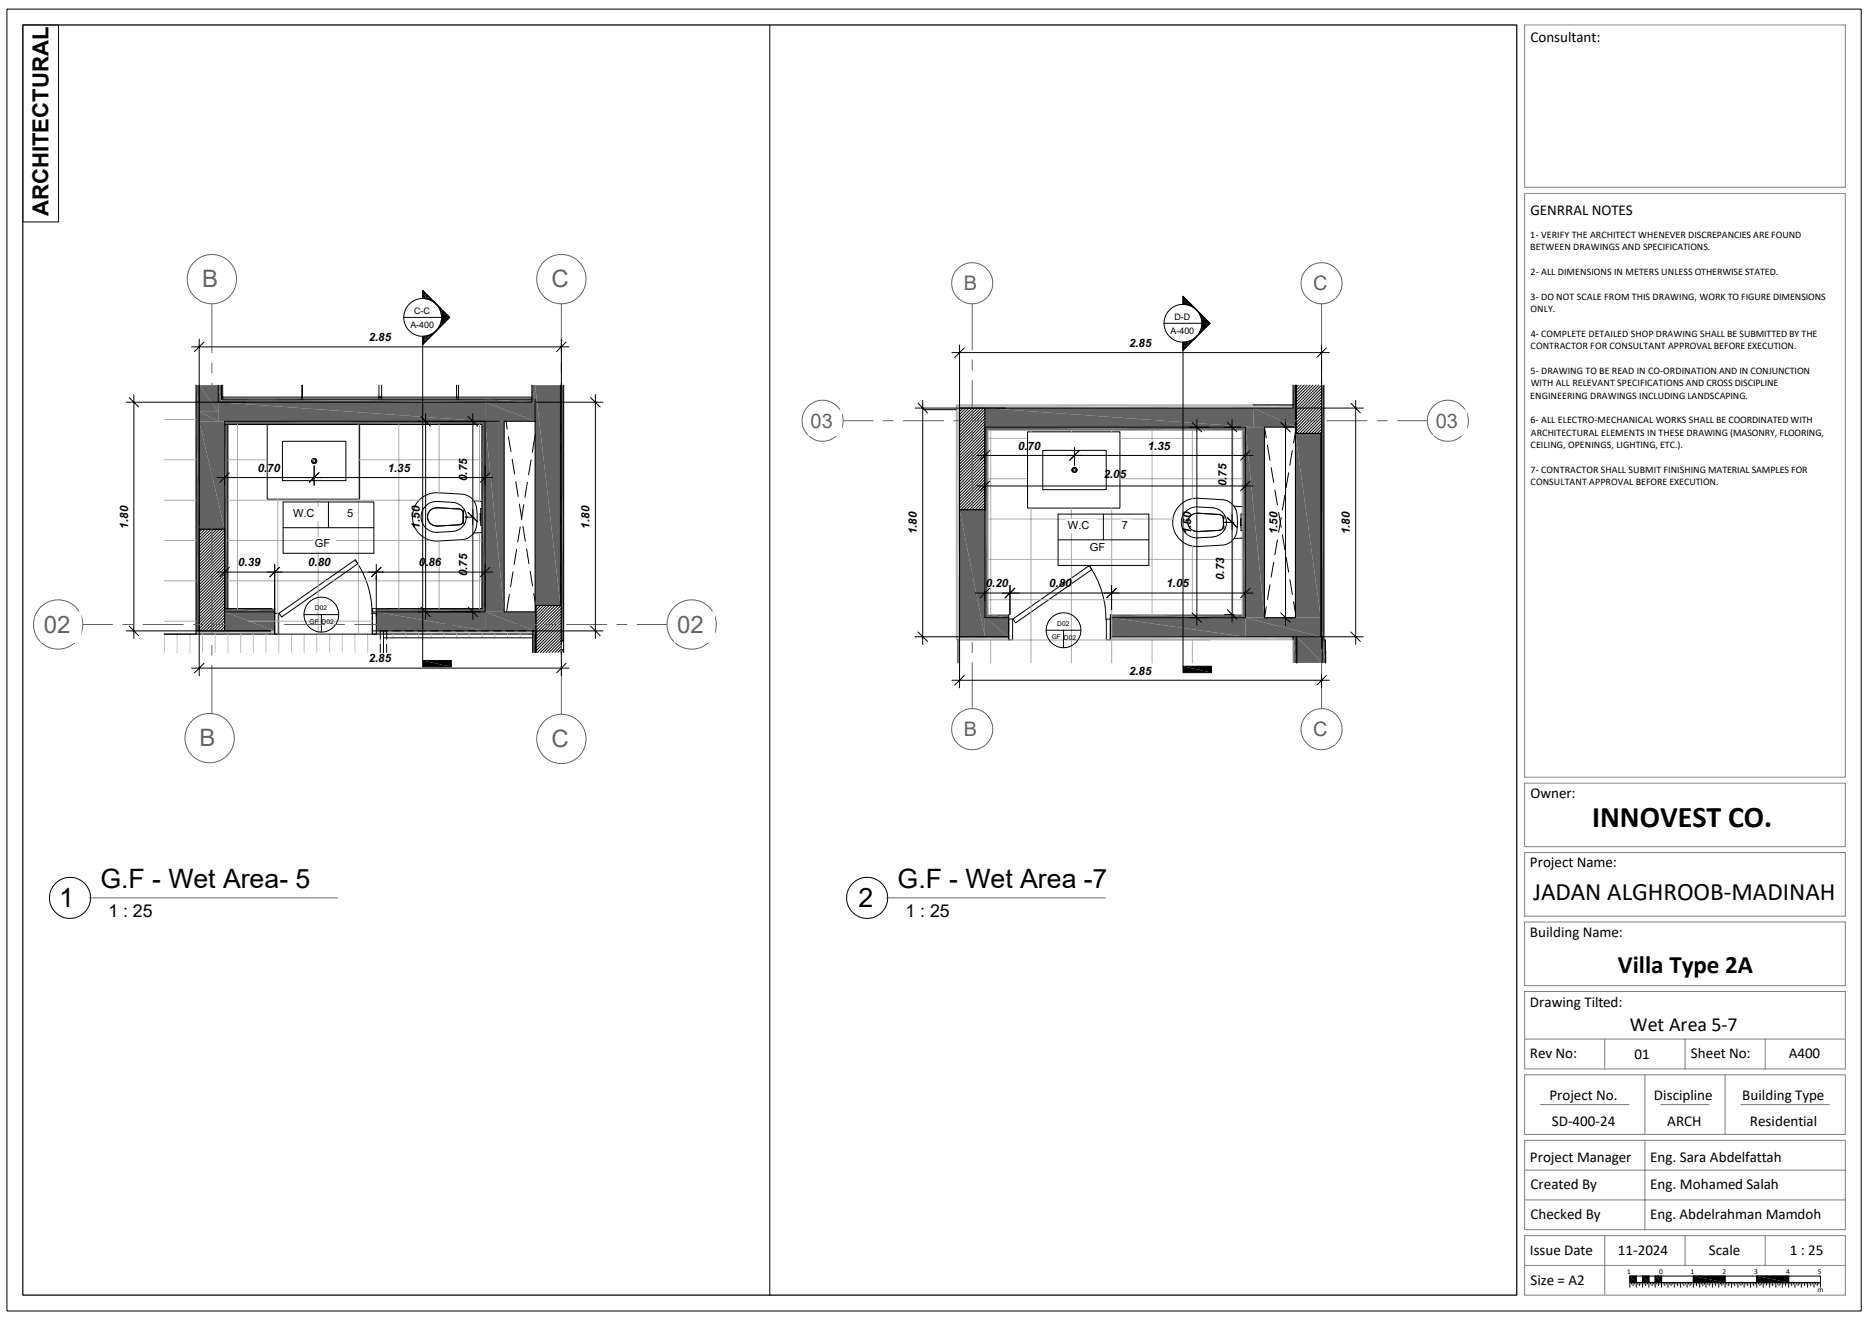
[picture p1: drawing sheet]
<svg xmlns="http://www.w3.org/2000/svg" width="594mm" height="420mm" viewBox="0 0 594 420" stroke-linecap="round" stroke-linejoin="round" font-family="sans-serif">
<g fill="#6c605a">
<path d="M153 133.7l1 60.5h-1z"/>
<path d="M153 133.7h1v60.5z"/>
<path d="M154 133.7l6.1 60.5h-6.1z"/>
<path d="M154 133.7h6.1v60.5z"/>
<path d="M70.3 126.7l82.7 1h-82.7z"/>
<path d="M70.3 126.7h82.7v1z"/>
<path d="M71.3 133.7l81.7 1.1h-81.7z"/>
<path d="M71.3 133.7h81.7v1.1z"/>
<path d="M69.3 127.7l84.7 6h-84.7z"/>
<path d="M69.3 127.7h84.7v6z"/>
<path d="M154 127.7l15.9 6h-15.9z"/>
<path d="M154 127.7h15.9v6z"/>
<path d="M153 126.7l15.9 1h-15.9z"/>
<path d="M153 126.7h15.9v1z"/>
<path d="M169.9 122.3l8 69.9h-8z"/>
<path d="M169.9 122.3h8v69.9z"/>
</g>
<path d="M170 192.2v14.9" fill="none" stroke="#6c605a" stroke-width=".32"/>
<g fill="#6c605a">
<path d="M177.9 122.3l1 69.9h-1z"/>
<path d="M177.9 122.3h1v69.9z"/>
<path d="M178.2 192.2l.7 11.3h-.7z"/>
<path d="M178.2 192.2h.7v11.3z"/>
<path d="M178.2 206.3l.7 .8h-.7z"/>
<path d="M178.2 206.3h.7v.8z"/>
<path d="M71.3 134.8l1 58.4h-1z"/>
<path d="M71.3 134.8h1v58.4z"/>
<path d="M62.2 130.7l1 34h-1z"/>
<path d="M62.2 130.7h1v34z"/>
<path d="M62.2 164.7l1 35.6h-1z"/>
<path d="M62.2 164.7h1v35.6z"/>
<path d="M63.2 130.7l6.1 3h-6.1z"/>
<path d="M63.2 130.7h6.1v3z"/>
<path d="M63.2 133.7l8.1 34.3h-8.1z"/>
<path d="M63.2 133.7h8.1v34.3z"/>
<path d="M119.4 193.2l33.6 1h-33.6z"/>
<path d="M119.4 193.2h33.6v1z"/>
<path d="M71.3 193.2l15.9 1h-15.9z"/>
<path d="M71.3 193.2h15.9v1z"/>
<path d="M119.5 194.2l34.5 6.1h-34.5z"/>
<path d="M119.5 194.2h34.5v6.1z"/>
<path d="M71.3 194.2l15.9 6.1h-15.9z"/>
<path d="M71.3 194.2h15.9v6.1z"/>
</g>
<g fill="#c0c0c0">
<path d="M119.5 200.3l33.5 1h-33.5z"/>
<path d="M119.5 200.3h33.5v1z"/>
<path d="M62.2 200.3l25 1h-25z"/>
<path d="M62.2 200.3h25v1z"/>
<path d="M153 200.3l16.1 1h-16.1z"/>
<path d="M153 200.3h16.1v1z"/>
</g>
<g fill="#6c605a">
<path d="M154 194.2l15.9 6.1h-15.9z"/>
<path d="M154 194.2h15.9v6.1z"/>
<path d="M62.2 122.3l1 8.4h-1z"/>
<path d="M62.2 122.3h1v8.4z"/>
<path d="M69.3 122.3l1 5.4h-1z"/>
<path d="M69.3 122.3h1v5.4z"/>
<path d="M63.2 122.3l6.1 8.4h-6.1z"/>
<path d="M63.2 122.3h6.1v8.4z"/>
<path d="M169.1 200.3l.8 1h-.8z"/>
<path d="M169.1 200.3h.8v1z"/>
<path d="M169.1 201.3l1 5.8h-1z"/>
<path d="M169.1 201.3h1v5.8z"/>
<path d="M168.9 122.3l1 5.4h-1z"/>
<path d="M168.9 122.3h1v5.4z"/>
</g>
<path d="M62.2 122.3v79h23.8M70.3 122.3v4.4h98.6v-4.4M169.9 126.7v67.5h-9.8v-60.5h9.8M178.9 122.3v81.2h-.7M86.4 193.2h-14.1v-58.4h80.7v58.4h-34.8v8.1h50.9v5.8M87.2 193.2v8.1M169.9 207.1v-5.8h.2v5.8M178.2 206.3h.7v.8" fill="none" stroke="#000" stroke-width=".34"/>
<g fill="none" stroke="#000" stroke-width=".32">
<path d="M63.2 122.3v78h-1M69.3 122.3v5.4h99.6v-1M70.7 126.1h98.2M70.7 122.3v4.4M71.3 134.8h1M84.8 134.8v23.7h29.4v-23.7M95.9 122.3v4.4M120.3 122.3v4.4M121.2 122.3v4.4M144.9 122.3v4.4M145.5 122.3v4.4M160.7 133.7l.3 2.6"/>
<path d="M161.4 138.7l.8 4.7M169.9 138.1l-.9 5.5M177.9 122.3v69.9M89.7 140.1h20.1v12.5h-20.1zM89.9 159.4h28.8v16.3M104.3 159.4v8.1M132.8 159.1a7.9 7.9 0 0 1 6.2-2.7l7.7 .5a5 5 0 0 1 4.6 4.7v5.3a5.1 5.1 0 0 1-4.7 4.4l-7.6 .5a7.7 7.7 0 0 1-7.3-4.3 7.7 7.7 0 0 1 1.1-8.4zM138.9 159.2l4.8 .3a4.6 4.6 0 0 1 4.3 4.6 4.6 4.6 0 0 1-4.3 4.6l-4.8 .3M138.9 159.2a4.9 4.9 0 0 0-5.2 4.9 4.9 4.9 0 0 0 5.2 4.9M150.4 159l2.6 .1M162.6 145.8l.8 4.7M163.7 152.9l.8 4.7"/>
<path d="M164.9 160l.8 4.7M167.4 153.1l-.7 4.7M168.6 146l-.8 4.7M63.2 168h8.1v32.3h-8.1zM63.2 168h8.1M64.2 168l-1 1M65.1 168l-1.9 1.9M66 168l-2.8 2.8M67 168l-3.8 3.7M67.9 168l-4.7 4.6M68.8 168l-5.6 5.6M69.7 168l-6.5 6.5"/>
<path d="M70.7 168l-7.5 7.4M71.3 168.3l-8.1 8.1M71.3 169.2l-8.1 8.1M71.3 170.1l-8.1 8.1M71.3 171.1l-8.1 8.1M71.3 172l-8.1 8.1M71.3 172.9l-8.1 8.1M71.3 173.9l-8.1 8M71.3 174.8l-8.1 8M71.3 175.7l-8.1 8.1M71.3 176.6l-8.1 8.1M71.3 177.6l-8.1 8"/>
<path d="M71.3 178.5l-8.1 8.1M71.3 179.4l-8.1 8.1M89.9 167.5h28.8M112.8 177.7a29.5 29.5 0 0 1 5.3 17.3M135.7 163.9v.4M135.8 164.6l.1 .4M135.9 163.2l-.1 .4M135.9 165.2l.4 .5M136.3 162.4l-.4 .6M136.3 165.9l.4 .4M136.7 161.9l-.4 .4M136.9 166.4l.3 .2"/>
<path d="M137.2 161.6l-.3 .2M137.5 166.7l.4 .2M137.9 161.3l-.4 .2M138.1 166.9l.7 .1M138.8 161.2l7.3 .4 .6 .4 .3 .9M138.8 161.2a2.88 2.88 0 0 0-3.1 2.9 2.88 2.88 0 0 0 3.1 2.9M138.8 161.2l-.7 .1M147 165.3l-.3 .9-.6 .3-7.3 .5M147.1 162.9v2.4M147.5 161.9l-.3 .2-.1 1.4 .1 2.5 .3 .3M152.4 163.1h.2M152.4 165.1h.2"/>
<path d="M152.5 163.2h.1M152.5 164.9h.1M152.6 163h-.2v2.2h.2M152.6 163.5v1.2M153 169l-2.6 .2M153 161.5h-.4v5.2h.4M164 174.4l-.8 4.8M165.1 167.3l-.7 4.8M166 167.1l.8 4.7M166.3 160.2l-.8 4.7M167.2 174.2l.7 4.8M71.3 180.4l-8.1 8"/>
<path d="M71.3 181.3l-8.1 8M71.3 182.2l-8.1 8.1M71.3 183.1l-8.1 8.1M71.3 184.1l-8.1 8M71.3 185l-8.1 8.1M71.3 185.9l-8.1 8.1M71.3 186.8l-8.1 8.1M71.3 187.8l-8.1 8M71.3 188.7l-8.1 8.1M71.3 189.6l-8.1 8.1M71.3 190.6l-8.1 8M71.3 191.5l-8.1 8"/>
<path d="M71.3 192.4l-7.9 7.9M71.3 193.3l-7 7M71.3 195.2l-5.1 5.1M71.3 196.1l-4.2 4.2M71.3 197l-3.2 3.3M71.3 198l-2.3 2.3M71.3 198.9l-1.4 1.4M71.3 199.8l-.4 .5M72.3 193.2h-1v-59.5h82.7v60.5h-35.8M87.2 194.7h1.3v6.6h-1.3zM87.2 194.2h-15.9l-6 6.1M88.6 194.7l24.2-17 .8 1.3-24.2 16.9z"/>
<path d="M118.2 194.7h1.3v6.6h-1.3zM161.7 188.6l-.9 5.6M162.9 181.5l-.8 4.8M168.3 181.3l.8 4.8M169.5 188.4l.4 2.5M170.7 192.2l-.6 .6M171.6 192.2l-1.5 1.5M172.6 192.2l-2.5 2.4M173.5 192.2l-3.4 3.3M174.4 192.2l-4.3 4.3M175.3 192.2l-5.2 5.2M176.2 192.2l-6.1 6.1"/>
<path d="M177.2 192.2l-7.1 7M178.1 192.2l-8 8M178.2 192.2h-8.1v9.1M178.2 192.2h-8.1v14.9v-2.6M178.2 192.2v14.9v-.8M178.2 192.2v11.3M178.2 194.9l-8.1 8v-2.6h-51.9M178.2 193.1l-8.1 8M178.2 194l-8.1 8M178.2 195.8l-8.1 8.1M178.2 196.7l-8.1 8.1M178.2 197.7l-8.1 8.1"/>
<path d="M178.2 198.6l-8.1 8M178.2 199.5l-7.6 7.6M52.2 201.3h10M71.3 200.3h14.7M86 201.3h32.2M120.7 200.3v2.6M120.7 204.5v2.6M121.8 200.3v2.6M122.8 200.3v2.6M122.8 204.5v2.6M169.1 202.5h-47.3v4.6v-2.6M169.1 200.3v1"/>
<path d="M178.2 200.5l-6.7 6.6M178.2 201.4l-5.8 5.7M178.2 202.3l-4.8 4.8M178.2 203.2l-3.9 3.9M178.2 204.1l-3 3M178.2 205.1l-2.1 2M178.2 206l-1.1 1.1M178.2 206.9l-.2 .2M178.9 203.5v2.8"/>
<circle cx="99.7" cy="146.4" r=".8"/>
<circle cx="99.7" cy="146.4" r=".47"/>
</g>
<g fill="none" stroke="#c0c0c0" stroke-width=".32">
<path d="M52.2 201.3v5.8M56.2 201.3v5.8M60.3 201.3v5.8M64.3 201.3v5.8M68.3 201.3v5.8M72.3 201.3v5.8M76.4 201.3v5.8M80.4 201.3v5.8M84.5 201.3v5.8M88.5 201.3v5.8M92.5 201.3v5.8M96.6 201.3v5.8"/>
<path d="M100.6 201.3v5.8M104.6 201.3v5.8M108.7 201.3v5.8M112.7 201.3v5.8M116.7 201.3v5.8M120.8 201.3v5.8M124.8 201.3v1.2M128.8 201.3v1.2M132.9 201.3v1.2M136.9 201.3v1.2M140.9 201.3v1.2M144.9 201.3v1.2"/>
<path d="M149 201.3v1.2M153 201.3v1.2M157.1 201.3v1.2M161.1 201.3v1.2M165.1 201.3v1.2"/>
</g>
<g fill="none" stroke="#ababab" stroke-width=".32">
<path d="M52.2 133.2h10M75.4 134.8v58.4M113.8 134.8v66.5M126.6 134.8v58.4M139.4 134.8v22.1M152.2 134.8v24.7M52.2 146h10M52.2 158.8h10M72.3 146h12.1M72.3 158.8h61.2M88.2 158.5v42.8M99 146h.7"/>
<path d="M101 158.5v42.8M113.8 146h39.2M149.9 158.8h3.1M52.2 171.6h10M72.3 171.6h63.5M139.4 172.1v21.1M147.3 171.6h5.7M152.2 169.5v23.7M52.2 184.4h10M52.2 197.2h10M72.3 184.4h80.7M78.9 197.2h39.3"/>
</g>
<circle cx="66.5" cy="234.3" r="7.8" fill="none" stroke="#636363" stroke-width=".32"/>
<g fill="#fff">
<path d="M62.6 230.2h8.9l-8.9 9.9z"/>
<path d="M71.5 230.2v9.9h-8.9z"/>
</g>
<circle cx="67.3" cy="88.6" r="7.8" fill="none" stroke="#636363" stroke-width=".32"/>
<g fill="#fff">
<path d="M63.3 84.5h9l-9 9.9z"/>
<path d="M72.3 84.5v9.9h-9z"/>
</g>
<path d="M67.3 96.5v15.5M67.3 115.2v3.2M67.3 121.6v12.8M67.3 137.6v3.2M67.3 144v12.8M67.3 160v3.2M67.3 166.4v12.8M67.3 182.4v3.2M67.3 188.8v12.8M67.3 204.8v3.2M67.3 211.2v15.5" fill="none" stroke="#636363" stroke-width=".32"/>
<g fill="none" stroke="#000" stroke-width=".32">
<path d="M68.9 151.6h33.3M71.3 151v3M72.8 150.1l-3 3M99.7 147.9v6.1M101.3 150.1l-3.1 3M71.3 179.2v13.5M87.2 179.2v15.3M119.5 179.2v16.6M147.7 164.2h2.8M148.6 162.7l3 3M150.1 161.7v34.9M68.9 181.6h53"/>
<path d="M72.8 180.1l-3 3M88.7 180.1l-3 3M121 180.1l-3 3M147.7 194.2h3M148.6 192.7l3 3.1"/>
</g>
<g fill="#fff">
<path d="M92.5 160.8h9.7l-9.7 4.7z"/>
<path d="M92.5 165.5l9.7-4.7v4.7z"/>
<path d="M109.7 161h3.6l-3.6 4.6z"/>
<path d="M113.3 161v4.6h-3.6z"/>
<path d="M99.5 170.5h7.2l-7.2 4.6z"/>
<path d="M99.5 175.1l7.2-4.6v4.6z"/>
</g>
<g fill="none" stroke="#000" stroke-width=".32">
<path d="M132.7 133.7h25.8M133.6 132.2l3 3.1M135.1 131.3v65.3M96.5 195.1h11.1M102 195.1v5.6M132.7 194.2h19.8M133.6 192.7l3 3.1"/>
<circle cx="102" cy="195.1" r="5.5"/>
</g>
<circle cx="178.2" cy="234.6" r="7.8" fill="none" stroke="#636363" stroke-width=".32"/>
<g fill="#fff">
<path d="M174 230.4h9.5l-9.5 10z"/>
<path d="M183.5 230.4v10h-9.5z"/>
</g>
<circle cx="178.2" cy="88.6" r="7.8" fill="none" stroke="#636363" stroke-width=".32"/>
<g fill="#fff">
<path d="M174 84.5h9.5l-9.5 9.9z"/>
<path d="M183.5 84.5v9.9h-9.5z"/>
</g>
<g fill="none" stroke="#636363" stroke-width=".32">
<path d="M178.2 96.5v15.5M178.2 115.2v3.2M178.2 121.6v12.8M178.2 137.6v3.2M178.2 144v12.8M178.2 160v3.2M178.2 166.4v12.8M178.2 182.4v3.2M178.2 188.8v12.8M178.2 204.8v3.2M178.2 211.2v15.5"/>
<circle cx="219.6" cy="198.3" r="7.8"/>
</g>
<g fill="#fff">
<path d="M214 194.1h13l-13 10z"/>
<path d="M214 204.1l13-10v10z"/>
</g>
<circle cx="18.5" cy="198.3" r="7.8" fill="none" stroke="#636363" stroke-width=".32"/>
<g fill="#fff">
<path d="M12.9 194.1h13l-13 10z"/>
<path d="M12.9 204.1l13-10v10z"/>
</g>
<g fill="none" stroke="#636363" stroke-width=".32">
<path d="M26.3 198.3h9.5M39 198.3h3.2M45.4 198.3h12.8M61.4 198.3h3.2M67.8 198.3h12.8M83.8 198.3h3.2M90.2 198.3h12.8M106.2 198.3h3.2M112.6 198.3h12.8M128.7 198.3h3.1M135 198.3h12.8M151 198.3h3.3"/>
<path d="M157.4 198.3h12.9M173.4 198.3h3.3M179.9 198.3h12.8M195.9 198.3h3.2M202.3 198.3h9.4"/>
</g>
<g fill="none" stroke="#000" stroke-width=".32">
<path d="M134.2 92.2l8.5 8.6-8.5 8.6v-2.6v102.9M134.2 94.8a6 6 0 0 0-6 6 6 6 0 0 0 6 6M134.2 94.8a6 6 0 0 1 6 6 6 6 0 0 1-6 6M134.2 92.2v2.6M134.2 92.2l8.5 8.6M140.2 98.3v5M60.8 110.1h119.8M63.2 107.7v58.8M64.8 108.6l-3.1 3M128.1 100.8h14.6M142.7 100.8l-8.5 8.6M178.2 107.7v96.3"/>
<path d="M179.7 108.6l-3 3M40.1 127.7h37.8M41 126.2l3 3M42.5 125.3v77.4M148.6 132.2l3 3.1M149.7 133.7h2.8M150.1 131.3v35.3M170.4 127.7h21M187.5 126.2l3 3M189 125.3v77.4M89.9 159.4v16.3h28.8M97.3 151.6h59.1"/>
<path d="M99.7 147.9v6.1M101.3 150.1l-3.1 3M154 147.9v6.1M155.5 150.1l-3 3M147.7 164.2h.9M148.6 162.7l3 3M154 179.2v13.5M41 198.8l3 3M63.2 199.8v14.7M117 181.6h39.4M119.4 182.8v1.2M120.9 180.1l-3 3"/>
<path d="M155.5 180.1l-3 3M187.5 198.8l3 3M40.1 200.3h45.7M60.8 212.1h119.8M64.8 210.6l-3.1 3M134.2 209.7h9.1v2h-9.1zM169 200.3h22.4M178.2 207v7.5M179.7 210.6l-3 3"/>
</g>
<g fill="#000">
<path d="M134.2 92.2l.9 1-.9 1.6zM135.1 93.2v1.6h-.9zM135.1 93.2l1 .9-1 .7zM135.1 94.8l1-.7v.9zM136.1 94.1l.8 .9h-.8zM136.1 95h.8v.4zM136.9 95l.9 .8-.9-.4zM136.9 95.4l.9 .5zM137.8 95.8l.7 .7zM138.5 96.5l.6 .7zM139.1 97.1l.5 .5zM139.1 97.2l.5 .4v.5z"/>
<path d="M139.6 97.6l.4 .4-.4 .1zM139.6 98.1l.4-.1v.9zM140 98l.2 .2-.2 .7zM140.2 98.2v1.6l-.2-.9zM140.2 98.2v1.6zM134.2 106.8h.9l-.9 2.6zM135.1 106.8v1.6l-.9 1zM135.1 106.8l1-.3-1 1.9zM136.1 106.5v1l-1 .9zM136.1 106.5l.8-.3-.8 1.3zM136.9 106.2v.4l-.8 .9zM136.9 106.2l.9-.5-.9 .9z"/>
<path d="M137.8 105.7l-.9 .9zM137.8 105.7l.7-.6zM139.1 104.3l-.6 .8zM139.6 103.5l-.5 .9zM139.6 103.5v.4l-.5 .5zM140 102.7l-.4 1.2zM140 102.7v.9l-.4 .3zM140.2 101.7l-.2 1.9zM140.2 101.7v1.6l-.2 .3zM140.3 98.3l2.4 2.5h-2.4zM140.3 100.8h2.4l-2.4 2.5zM134.2 209.7l9.1 2h-9.1z"/>
<path d="M134.2 209.7h9.1v2z"/>
</g>
<path d="M411.4 122.3v15.3" fill="none" stroke="#6c605a" stroke-width=".32"/>
<g fill="#6c605a">
<path d="M411.3 137.6l8 58.5h-8z"/>
<path d="M411.3 137.6h8v58.5z"/>
<path d="M419.6 122.3l.7 15.3h-.7z"/>
<path d="M419.6 122.3h.7v15.3z"/>
<path d="M419.3 137.6l1 61.8h-1z"/>
<path d="M419.3 137.6h1v61.8z"/>
<path d="M419.3 199.4l1 2.8h-1z"/>
<path d="M419.3 199.4h1v2.8z"/>
<path d="M394.4 136.6l1 59.5h-1z"/>
<path d="M394.4 136.6h1v59.5z"/>
<path d="M395.4 135.6l6 60.5h-6z"/>
<path d="M395.4 135.6h6v60.5z"/>
</g>
<g fill="#c0c0c0">
<path d="M303.6 128.5l1 74.6h-1z"/>
<path d="M303.6 128.5h1v74.6z"/>
</g>
<g fill="#6c605a">
<path d="M312.7 135.6l1 60.5h-1z"/>
<path d="M312.7 135.6h1v60.5z"/>
<path d="M304.6 161.8l8.1 40.4h-8.1z"/>
<path d="M304.6 161.8h8.1v40.4z"/>
<path d="M411.7 202.2l8.1 8.2h-8.1z"/>
<path d="M411.7 202.2h8.1v8.2z"/>
<path d="M419.8 202.2l.5 .9h-.5z"/>
<path d="M419.8 202.2h.5v.9z"/>
<path d="M419.8 203.1l1 7.3h-1z"/>
<path d="M419.8 203.1h1v7.3z"/>
<path d="M313.7 135.6l81.7 1h-81.7z"/>
<path d="M313.7 135.6h81.7v1z"/>
</g>
<g fill="#c0c0c0">
<path d="M304.6 128.5l93.3 1.1h-93.3z"/>
<path d="M304.6 128.5h93.3v1.1z"/>
</g>
<g fill="#6c605a">
<path d="M312.7 129.6l85.2 6h-85.2z"/>
<path d="M312.7 129.6h85.2v6z"/>
<path d="M352.5 195.1l41.9 1h-41.9z"/>
<path d="M352.5 195.1h41.9v1z"/>
<path d="M313.7 195.1l6.6 1h-6.6z"/>
<path d="M313.7 195.1h6.6v1z"/>
<path d="M352.5 196.1l42.9 6.1h-42.9z"/>
<path d="M352.5 196.1h42.9v6.1z"/>
<path d="M312.7 196.1l7.6 6.1h-7.6z"/>
<path d="M312.7 196.1h7.6v6.1z"/>
</g>
<g fill="#c0c0c0">
<path d="M352.5 202.2l41.9 .9h-41.9z"/>
<path d="M352.5 202.2h41.9v.9z"/>
<path d="M304.6 202.2l15.7 .9h-15.7z"/>
<path d="M304.6 202.2h15.7v.9z"/>
<path d="M411.5 202.2l.2 .9h-.2z"/>
<path d="M411.5 202.2h.2v.9z"/>
<path d="M394.4 202.2l16.1 .9h-16.1z"/>
<path d="M394.4 202.2h16.1v.9z"/>
</g>
<g fill="#6c605a">
<path d="M395.4 196.1l23.9 6.1h-23.9z"/>
<path d="M395.4 196.1h23.9v6.1z"/>
<path d="M397.9 129.6l13.6 6h-13.6z"/>
<path d="M397.9 129.6h13.6v6z"/>
</g>
<g fill="#c0c0c0">
<path d="M397.9 128.5l12.6 1.1h-12.6z"/>
<path d="M397.9 128.5h12.6v1.1z"/>
</g>
<g fill="#6c605a">
<path d="M410.5 122.3l1 7.3h-1z"/>
<path d="M410.5 122.3h1v7.3z"/>
<path d="M410.5 202.2l1 8.2h-1z"/>
<path d="M410.5 202.2h1v8.2z"/>
</g>
<path d="M410.5 122.3v6.2h-12.6M411.3 122.3v73.8h-9.9v-60.5h10.1v-13.3M420.3 122.3v80.8h.5v7.3M320.3 195.1v8M352.5 195.1v8M411.5 210.4v-7.3h.2v7.3M420.9 206.7v3.7z" fill="none" stroke="#000" stroke-width=".34"/>
<g fill="none" stroke="#000" stroke-width=".32">
<path d="M293.5 130.1h10.1M304.6 129.6h8.1v32.2h-8.1zM304.6 129.6v72.6h15.7M304.8 129.6l-.2 .1M305.7 129.6l-1.1 1.1M306.7 129.6l-2.1 2M307.6 129.6l-3 2.9M308.5 129.6l-3.9 3.8M309.5 129.6l-4.9 4.8M310.4 129.6l-5.8 5.7M311.3 129.6l-6.7 6.6M312.3 129.6l-7.7 7.6"/>
<path d="M312.7 130l-8.1 8.1M312.7 130.9l-8.1 8.1M312.7 131.9l-8.1 8M312.7 132.8l-8.1 8.1M312.7 133.7l-8.1 8.1M312.7 134.6l-8.1 8.1M312.7 135.6l-8.1 8M312.7 136.5l-8.1 8.1M312.7 137.4l-8.1 8.1M312.7 138.4l-8.1 8M312.7 139.3l-8.1 8M326.2 137.1h29.4v24.2h-29.4z"/>
<path d="M401.4 135.6l.6 3.4M410.5 128.5v1.1h-97.8M411.3 137.2l-.6 3.4M411.5 122.3v15.3h8.1v-15.3M412.2 122.3l-.7 .6M413.1 122.3l-1.6 1.6M414.1 122.3l-2.6 2.5M415 122.3l-3.5 3.4M415.9 122.3l-4.4 4.4M416.9 122.3l-5.4 5.3M417.8 122.3l-6.3 6.2M418.7 122.3l-7.2 7.2"/>
<path d="M419.3 137.6v64.6h.5v8.2M419.6 122.3v15.3h-8.1v-2M419.6 122.3l-8.1 8.1M419.6 123.2l-8.1 8.1M419.6 124.2l-8.1 8M419.6 125.1l-8.1 8M419.6 126l-8.1 8.1M419.6 126.9l-8.1 8.1M419.6 127.9l-8.1 8M419.6 128.8l-8.1 8.1M419.6 129.7l-7.9 7.9M419.6 130.7l-7 6.9"/>
<path d="M419.6 131.6l-6 6M419.6 132.5l-5.1 5.1M419.6 133.4l-4.2 4.2M419.6 134.4l-3.3 3.2M419.6 135.3l-2.3 2.3M419.6 136.2l-1.4 1.4M419.6 137.1l-.5 .5M312.7 140.2l-8.1 8.1M312.7 141.1l-8.1 8.1M312.7 142.1l-8.1 8M312.7 143l-8.1 8.1M312.7 143.9l-8.1 8.1"/>
<path d="M312.7 144.8l-8.1 8.1M312.7 145.8l-8.1 8M312.7 146.7l-8.1 8.1M312.7 147.6l-8.1 8.1M312.7 148.6l-8.1 8M312.7 149.5l-8.1 8M312.7 150.4l-8.1 8.1M312.7 151.4l-8.1 8M312.7 152.2l-8.1 8.1M312.7 153.2l-8.1 8.1M312.7 154.1l-7.7 7.7M312.7 155l-6.8 6.8"/>
<path d="M312.7 156l-5.9 5.8M312.7 156.9l-4.9 4.9M312.7 157.8l-4 4M312.7 158.8l-3.1 3M312.7 159.7l-2.1 2.1M331 143h20.2v12.5h-20.2zM402.4 141.4l.8 4.7M403.6 148.4l.8 4.8M404.7 155.5l.9 4.8M407.9 157.2l-.8 4.7M409.1 150.1l-.8 4.7M410.3 143l-.8 4.7"/>
<path d="M304.6 161.8h8.1M312.7 160.6l-1.2 1.2M312.7 161.5l-.3 .3M345.8 179.5a29.5 29.5 0 0 1 5.3 17.3M374.4 160.6a7.7 7.7 0 0 1 6-2.4l7.5 .4a5.1 5.1 0 0 1 4.8 4.7l.2 1.8a8.5 8.5 0 0 1-1.1 5.8 5.1 5.1 0 0 1-3.9 2.2l-7.5 .4a7.7 7.7 0 0 1-7.4-4.4 7.7 7.7 0 0 1 1.4-8.5zM377.1 165.6v.4M377.1 166.3l.2 .5M377.3 164.9l-.2 .5M377.3 166.9l.4 .6M377.7 164.2l-.4 .5M377.7 167.6l.4 .4M378.1 163.7l-.4 .4"/>
<path d="M378.2 168.1l.4 .3M378.6 163.3l-.4 .2M378.8 168.5l.5 .1M379.3 163l-.5 .2M379.5 168.7h.7M380.2 162.9l7.3 .5 .5 .4 .4 .8M380.2 163a2.88 2.88 0 0 0-3.1 2.8 2.88 2.88 0 0 0 3.1 2.9M380.2 163h-.7M385 161.2a4.6 4.6 0 0 1 4.4 4.6 4.6 4.6 0 0 1-4.4 4.6M385.1 161.2l-4.9-.3a4.9 4.9 0 0 0-5.2 4.9 4.9 4.9 0 0 0 5.2 4.9l4.9-.2M388.4 167.1l-.4 .8-.5 .4-7.3 .5M388.4 164.6v2.5"/>
<path d="M388.9 163.6l-.3 .2-.1 1.4 .1 2.1a.44 .44 0 0 0-.1 .4 .44 .44 0 0 0 .4 .3M391.8 160.7l2.6 .2M393.8 164.8h.2M393.8 166.8h.2M393.9 165h.1M393.9 166.7h.1M394 165.3v1.1M394 165.3h.1M394 166.4h.1M394 164.8h-.2v2.1h.2M394.4 170.8l-2.6 .2M394.4 163.2h-.4v5.3h.4"/>
<path d="M404.4 178.5l-.8 4.7M405.6 171.4l-.9 4.7M405.9 162.7l.8 4.7M406.7 164.3l-.8 4.7M407.1 169.8l.8 4.7M408.3 176.9l.8 4.7M320.3 196.5h1.2v6.6h-1.2zM320.3 196.1h-7.6v-60.5h82.7v60.5h-42.9M321.6 196.5l24.2-17 .9 1.3-24.3 16.9zM351.2 196.5h1.3v6.6h-1.3zM402 192.7l-.6 3.4M403.2 185.6l-.8 4.7"/>
<path d="M409.5 184l.8 4.7M410.7 191.1l.6 3.3M304.1 203.1v7.3M304.6 203.1v7.3M352.5 202.2h58v.9M411.5 203.1v-.9h.2v.9"/>
<circle cx="341.1" cy="149.2" r=".8"/>
<circle cx="341.1" cy="149.2" r=".47"/>
</g>
<g fill="none" stroke="#ababab" stroke-width=".32">
<path d="M313.7 139.2h12.1M314.5 136.6v58.5M327.3 136.6v.5M340.1 136.6v.5M352.9 136.6v.5M355.2 139.2h39.2M365.8 136.6v58.5M378.5 136.6v21.7M391.4 136.6v23.7M397.9 128.5h-94.3v74.6h16.7M313.7 152h12.1M355.2 152h39.2"/>
<path d="M313.7 164.8h58.7M313.7 177.6h80.7M327.3 161.3v49.1M340.1 161.3v49.1M352.9 161.3v49.1M378.5 168.3v.1M378.5 173.4v21.7M391.4 171.4v23.7M313.7 190.4h80.7M320.3 195.1h-6.6v-58.5h80.7v58.5h-41.9M304.6 203.2h79.6M314.5 203.1v7.3"/>
<path d="M352.5 203.1h58v7.3M365.8 203.1v7.3M378.5 203.1v7.3M411.5 203.2h.2"/>
</g>
<circle cx="308.7" cy="231.5" r="6.5" fill="none" stroke="#636363" stroke-width=".32"/>
<g fill="#fff">
<path d="M305.4 228h7.4l-7.4 8.3z"/>
<path d="M312.8 228v8.3h-7.4z"/>
</g>
<circle cx="308.7" cy="89.9" r="6.5" fill="none" stroke="#636363" stroke-width=".32"/>
<g fill="#fff">
<path d="M305.4 86.5h7.4l-7.4 8.3z"/>
<path d="M312.8 86.5v8.3h-7.4z"/>
</g>
<g fill="none" stroke="#636363" stroke-width=".32">
<path d="M308.7 96.5v14.6M308.7 114.3v3.2M308.7 120.7v12.8M308.7 136.7v3.2M308.7 143.1v12.8M308.7 159.1v3.2M308.7 165.5v12.8M308.7 181.5v3.2M308.7 187.9v12.8M308.7 203.9v3.2M308.7 210.3v14.6"/>
<circle cx="419.6" cy="231.5" r="6.5"/>
</g>
<g fill="#000">
<path d="M375.6 94.1l.9 .9-.9 1.6zM376.5 95v1.7l-.9-.1zM376.5 95l.9 .9-.9 .8zM376.5 96.7l.9-.8v1zM377.4 95.9l.9 .9-.9 .1zM377.4 96.9l.9-.1v.5zM378.3 96.8l.8 .8-.8-.3zM378.3 97.3l.8 .4zM379.1 97.6l.8 .8zM379.9 98.4l.5 .7zM380.4 99l.6 .5zM380.4 99.1l.6 .4v.4z"/>
<path d="M381 99.5l.3 .3-.3 .1zM381 99.9l.3-.1v1zM375.6 108.7l.9-.1-.9 2.6zM376.5 108.6v1.6l-.9 1zM376.5 108.6l.9-.2-.9 1.8zM377.4 108.4v.9l-.9 .9zM377.4 108.4l.9-.4-.9 1.3zM378.3 108v.4l-.9 .9zM378.3 108l.8-.5-.8 .9zM379.1 107.5l-.8 .9zM379.1 107.5l.8-.6zM380.4 106.2l-.5 .7z"/>
<path d="M381 105.4l-.6 .9zM381 105.4v.4l-.6 .5zM381.3 104.5l-.3 1.3zM381.3 104.5v.9l-.3 .4zM381.3 99.8l.3 .2-.3 .8zM381.6 100v1.7l-.3-.9zM381.6 103.6l-.3 1.8zM381.6 103.6v1.6l-.3 .2zM381.6 100v1.7zM381.6 100.1l2.5 2.5h-2.5zM381.6 102.6h2.5l-2.5 2.5zM375.6 211.5l9 2h-9z"/>
<path d="M375.6 211.5h9v2z"/>
</g>
<g fill="none" stroke="#000" stroke-width=".32">
<path d="M375.6 94.1l8.5 8.5-8.5 8.6v-2.5M375.6 96.6a6 6 0 0 0-6 6 6 6 0 0 0 6 6M375.6 96.6a6 6 0 0 1 6 6 6 6 0 0 1-6 6M375.6 94.1v2.5M375.6 94.1l8.5 8.5M369.5 102.6h14.6M375.6 108.7v102.8M381.6 100.1v5.1M384.1 102.6l-8.5 8.6M407.5 135.6h3M408.1 133.2v65.3M310.3 154.3h87.5"/>
<path d="M310.3 144.6h87.5M312.7 153.6v3.1M312.7 143.9v3.1M314.2 143.1l-3 3M341.1 142.2v5.5M342.6 143.1l-3 3M395.4 153.6v3.1M395.4 143.9v3.1M396.9 143.1l-3 3M388.7 165.8h3.1M391.2 163.4v34.1M309.7 188.3h13.9"/>
<path d="M312.7 187.6v3.1M314.2 186.7l-3 3.1M318.2 188.3h79.6M320.6 185.9v9.1M322.2 186.7l-3.1 3.1M352.9 185.9v7.7M354.4 186.7l-3 3.1M388.7 195.1h3.1M395.4 187.6v3.1M396.9 186.7l-3 3.1M407.5 196.1h3M375.6 211.5h9v2h-9z"/>
</g>
<path d="M406.6 134.1l3 3M314.2 152.7l-3 3.1M396.9 152.7l-3 3.1M389.6 164.3l3.1 3.1M389.6 193.6l3.1 3M406.6 194.6l3 3" fill="none" stroke="#000" stroke-width=".34"/>
<g fill="#fff">
<path d="M416.1 228h7.9l-7.9 8.3z"/>
<path d="M424 228v8.3h-7.9z"/>
</g>
<circle cx="419.6" cy="89.9" r="6.5" fill="none" stroke="#636363" stroke-width=".32"/>
<g fill="#fff">
<path d="M416.1 86.5h7.9l-7.9 8.3z"/>
<path d="M424 86.5v8.3h-7.9z"/>
</g>
<g fill="none" stroke="#636363" stroke-width=".32">
<path d="M419.6 96.5v14.6M419.6 114.3v3.2M419.6 120.7v12.8M419.6 136.7v3.2M419.6 143.1v12.8M419.6 159.1v3.2M419.6 165.5v12.8M419.6 181.5v3.2M419.6 187.9v12.8M419.6 203.9v3.2M419.6 210.3v14.6"/>
<circle cx="459.7" cy="133.6" r="6.5"/>
</g>
<g fill="#fff">
<path d="M455 130.1h10.8l-10.8 8.3z"/>
<path d="M455 138.4l10.8-8.3v8.3z"/>
</g>
<circle cx="261.2" cy="133.6" r="6.5" fill="none" stroke="#636363" stroke-width=".32"/>
<g fill="#fff">
<path d="M256.5 130.1h10.8l-10.8 8.3z"/>
<path d="M256.5 138.4l10.8-8.3v8.3z"/>
</g>
<g fill="none" stroke="#636363" stroke-width=".32">
<path d="M267.7 133.6h9.5M280.4 133.6h3.1M286.8 133.6h12.8M302.8 133.6h3.2M309.2 133.6h12.8M325.2 133.6h3.2M331.6 133.6h12.8M347.6 133.6h3.2M354 133.6h12.8M370 133.6h3.2M376.4 133.6h12.8M392.4 133.6h3.2"/>
<path d="M398.8 133.6h12.8M414.8 133.6h3.2M421.2 133.6h12.8M437.3 133.6h3.1M443.7 133.6h9.4"/>
</g>
<path d="M335.9 163.2h28.8v16.3M335.9 171.4h28.8M350.3 163.2v8.2" fill="none" stroke="#000" stroke-width=".32"/>
<g fill="#fff">
<path d="M338.5 164.7h9.7l-9.7 4.6z"/>
<path d="M338.5 169.3l9.7-4.6v4.6z"/>
<path d="M355.8 164.9h3.6l-3.6 4.6z"/>
<path d="M359.4 164.9v4.6h-3.6z"/>
<path d="M345.6 171.7h7.1l-7.1 4.6z"/>
<path d="M345.6 176.3l7.1-4.6v4.6z"/>
</g>
<g fill="none" stroke="#000" stroke-width=".32">
<path d="M2.2 2.9h588.7v413.3h-588.7zM7.2 7.9h11.4v62.6h-11.4zM302.2 111.9h119.8M304.6 109.5v58.9M306.2 110.5l-3.1 3M419.6 109.5v96.4M421.1 110.5l-3 3M290.5 129.6h28.8M291.5 128l3 3.1M292.9 127.1v77.5M377.6 135.6h6.1M378.5 134.1l3 3"/>
<path d="M380 133.2v65.3M388.7 135.6h5.2M389.6 134.1l3.1 3M391.2 133.2v35M411.7 129.6h21.1M428.9 128l3 3.1M430.4 127.1v77.5M335.9 163.2v16.3h28.8M388.7 165.8h1.3M389.6 164.3l3.1 3.1M377.6 196.1h6.1M378.5 194.6l3 3"/>
<path d="M290.5 202.2h29.5M291.5 200.6l3 3M302.2 216h119.8M304.6 201.6v16.8M306.2 214.4l-3.1 3.1M332.1 200.1h11.1M337.7 200.1v5.5M410.3 202.2h22.5M419.6 214v4.4M421.1 214.4l-3 3.1M428.9 200.6l3 3M517.4 405.1h2.1v2h-2.1z"/>
<path d="M517.4 407.1v1.6M517.9 407.1v.5M518.5 407.1v1M519 407.1v.5M519.5 405.1v3.6M519.9 407.1v.5M520.4 407.1v1M521 407.1v.5M521.5 405.1h2v2h-2zM521.5 405.1v3.6M522 407.1v.5M522.5 407.1v1"/>
<path d="M523 407.1v.5M523.5 405.1v3.6M524 407.1v.5M524.5 407.1v1M525 407.1v.5M525.5 405.1h2v2h-2zM525.5 405.1v3.6M526 407.1v.5M526.5 407.1v1M527 407.1v.5M527.5 405.1v3.6M528 407.1v.5"/>
<path d="M528.5 407.1v1M529 407.1v.5M529.5 407.1v1.6M530.1 407.1v.5M530.5 407.1v1M531 407.1v.5M531.5 407.1v1.6M532 407.1v.5M532.6 407.1v1M533.1 407.1v.5M533.6 407.1v1.6M534.1 407.1v.5"/>
<path d="M534.6 407.1v1M535.1 407.1v.5M535.6 407.1v1.6M536.1 407.1v.5M536.6 407.1v1M537.1 407.1v.5M537.6 405.1h10.1v2h-10.1zM537.6 405.1v3.6M538.1 407.1v.5M538.6 407.1v1M539.1 407.1v.5M539.6 407.1v1.6"/>
<path d="M540.1 407.1v.5M540.6 407.1v1M541.1 407.1v.5M541.6 407.1v1.6M542.1 407.1v.5M542.6 407.1v1M543.1 407.1v.5M543.6 407.1v1.6M544.2 407.1v.5M544.7 407.1v1M545.2 407.1v.5M545.7 407.1v1.6"/>
<path d="M546.2 407.1v.5M546.7 407.1v1M547.2 407.1v.5M547.7 405.1v3.6M548.2 407.1v.5M548.7 407.1v1M549.2 407.1v.5M549.7 407.1v1.6M550.2 407.1v.5M550.7 407.1v1M551.2 407.1v.5M551.7 407.1v1.6"/>
<path d="M552.2 407.1v.5M552.7 407.1v1M553.2 407.1v.5M553.7 407.1v1.6M554.2 407.1v.5M554.7 407.1v1M555.2 407.1v.5M555.8 407.1v1.6M556.3 407.1v.5M556.8 407.1v1M557.3 407.1v.5M557.7 405.1h10.2v2h-10.2z"/>
<path d="M557.7 405.1v3.6M558.2 407.1v.5M558.8 407.1v1M559.3 407.1v.5M559.8 407.1v1.6M560.3 407.1v.5M560.8 407.1v1M561.3 407.1v.5M561.8 407.1v1.6M562.3 407.1v.5M562.8 407.1v1M563.3 407.1v.5"/>
<path d="M563.8 407.1v1.6M564.3 407.1v.5M564.8 407.1v1M565.3 407.1v.5M565.8 407.1v1.6M566.3 407.1v.5M566.8 407.1v1M567.4 407.1v.5M567.9 405.1v3.6M568.3 407.1v.5M568.8 407.1v1M569.3 407.1v.5"/>
<path d="M569.8 407.1v1.6M570.4 407.1v.5M570.9 407.1v1M571.4 407.1v.5M571.9 407.1v1.6M572.4 407.1v.5M572.9 407.1v1M573.4 407.1v.5M573.9 407.1v1.6M574.4 407.1v.5M574.9 407.1v1M575.4 407.1v.5"/>
<path d="M575.9 407.1v1.6M576.4 407.1v.5M576.9 407.1v1M577.4 407.1v.5M577.9 407.1h-60.5v-2h60.5v3.6"/>
<circle cx="337.6" cy="200.1" r="5.5"/>
</g>
<path d="M517.4 405.1l2.1 2h-2.1zM517.4 405.1h2.1v2zM521.5 405.1l2 2h-2zM521.5 405.1h2v2zM525.5 405.1l2 2h-2zM525.5 405.1h2v2zM537.6 405.1l10.1 2h-10.1zM537.6 405.1h10.1v2zM557.7 405.1l10.2 2h-10.2zM557.7 405.1h10.2v2z" fill="#000"/>
<g fill="none" stroke="#808080" stroke-width=".32">
<path d="M7.2 7.9h474.3v403.3h-474.3zM484 7.9h101.9v51.5h-101.9zM484 61.4h101.9zM484 61.4v185.3h101.9v-185.3M484 248.6h101.9v20.2h-101.9zM484 270.6h101.9v20.2h-101.9zM484 292.7h101.9v20.2h-101.9zM484 314.8h101.9v24.6h-101.9zM484 329.9h101.9M509.5 329.9v9.5M535 329.9v9.5M560.4 329.9v9.5"/>
<path d="M484 341.2h101.9v18.9h-101.9zM489.1 350.7h28.1M522.2 341.2v18.9M527.3 350.7h15.3M547.7 341.2v18.9M552.7 350.7h28.1M484 362h101.9v28.4h-101.9zM484 371.5h101.9M522.2 362v28.4M484 392.3h101.9v18.9h-101.9zM484 380.9h101.9M509.5 392.3v18.9"/>
<path d="M535 392.3v9.4M560.4 392.3v9.4M484 401.7h101.9"/>
</g>
<g fill="#fff">
<path d="M512.5 302.6h54.2l-54.2 9.2z"/>
<path d="M512.5 311.8l54.2-9.2v9.2z"/>
</g>
<g fill="none" stroke="#000" stroke-width=".32">
<path d="M7.2 7.9h474.3v403.3h-474.3zM244.4 7.9v403.3"/>
<circle cx="22.2" cy="285" r="6.5"/>
<circle cx="275.3" cy="285" r="6.5"/>
</g>
<path d="M28.2 285h78.9M281.3 285h69.6" fill="none" stroke="#636363" stroke-width=".32"/>
<text font-size="9.5" x="505.5" y="262.4">INNOVEST CO.</text>
<g font-size="8.5">
<text x="31.9" y="281.9">G.F - Wet Area- 5</text>
<text x="284.9" y="281.9">G.F - Wet Area -7</text>
<text x="18.8" y="288">1</text>
<text x="272.5" y="288">2</text>
</g>
<g font-size="8">
<text x="486.7" y="285.6">JADAN ALGHROOB-MADINAH</text>
<text x="513.7" y="308.9">Villa Type 2A</text>
</g>
<g font-size="7.6" fill="#636363">
<text x="64.1" y="91.2">B</text>
<text x="175" y="91.2">C</text>
<text x="13.9" y="200.9">02</text>
<text x="215" y="200.9">02</text>
<text x="63.4" y="237">B</text>
<text x="175" y="237.2">C</text>
</g>
<text font-size="7" x="15.4" y="68.7" transform="rotate(-90 15.4 68.7)">ARCHITECTURAL</text>
<g font-size="6.3" fill="#636363">
<text x="306" y="92.1">B</text>
<text x="416.9" y="92.1">C</text>
<text x="257.3" y="135.7">03</text>
<text x="455.8" y="135.7">03</text>
<text x="306" y="233.6">B</text>
<text x="416.9" y="233.6">C</text>
</g>
<text font-size="6.3" x="517.4" y="327.3">Wet Area 5-7</text>
<g font-size="5.6">
<text x="34.4" y="291.1">1 : 25</text>
<text x="287.5" y="291.1">1 : 25</text>
</g>
<g font-size="4.8">
<text x="485.9" y="13.3">Consultant:</text>
<text x="485.9" y="68.3">GENRRAL NOTES</text>
<text x="485.9" y="253.3">Owner:</text>
<text x="485.7" y="275.3">Project Name:</text>
<text x="485.7" y="297.6">Building Name:</text>
<text x="485.7" y="319.6">Drawing Tilted:</text>
<text x="485.7" y="336">Rev No:</text>
<text x="518.9" y="336.2">01</text>
<text x="536.8" y="336">Sheet No:</text>
<text x="567.9" y="336">A400</text>
<text x="491.9" y="349.1">Project No.</text>
<text x="525.1" y="349.1">Discipline</text>
<text x="553.1" y="349.1">Building Type</text>
<text x="492.7" y="357.4">SD-400-24</text>
<text x="529.3" y="357.3">ARCH</text>
<text x="555.5" y="357.3">Residential</text>
<text x="485.7" y="368.8">Project Manager</text>
<text x="523.9" y="368.8">Eng. Sara Abdelfattah</text>
<text x="485.9" y="377.6">Created By</text>
<text x="523.9" y="377.6">Eng. Mohamed Salah</text>
<text x="485.9" y="387">Checked By</text>
<text x="523.9" y="387.1">Eng. Abdelrahman Mamdoh</text>
<text x="485.7" y="398.4">Issue Date</text>
<text x="513.7" y="398.4">11-2024</text>
<text x="542.5" y="398.4">Scale</text>
<text x="568.3" y="398.4">1 : 25</text>
<text x="485.9" y="407.8">Size = A2</text>
</g>
<g font-size="3.6">
<text x="117.1" y="108.3">2.85</text>
<text x="358.4" y="110.1">2.85</text>
<text x="323.2" y="142.8">0.70</text>
<text x="364.4" y="142.8">1.35</text>
<text x="81.8" y="149.8">0.70</text>
<text x="123.1" y="149.8">1.35</text>
<text x="148.3" y="152.7" transform="rotate(-90 148.3 152.7)">0.75</text>
<text x="350.4" y="151.8">2.05</text>
<text x="389.3" y="154.4" transform="rotate(-90 389.3 154.4)">0.75</text>
<text x="40.7" y="167.8" transform="rotate(-90 40.7 167.8)">1.80</text>
<text x="133.3" y="167.8" transform="rotate(-90 133.3 167.8)">1.50</text>
<text x="187.2" y="167.8" transform="rotate(-90 187.2 167.8)">1.80</text>
<text x="291.1" y="169.6" transform="rotate(-90 291.1 169.6)">1.80</text>
<text x="378.2" y="169.6" transform="rotate(-90 378.2 169.6)">1.50</text>
<text x="405.6" y="169.7" transform="rotate(-90 405.6 169.7)">1.50</text>
<text x="428.6" y="169.6" transform="rotate(-90 428.6 169.6)">1.80</text>
<text x="75.6" y="179.8">0.39</text>
<text x="97.8" y="179.8">0.80</text>
<text x="133" y="179.8">0.86</text>
<text x="148.3" y="182.9" transform="rotate(-90 148.3 182.9)">0.75</text>
<text x="388.7" y="184.1" transform="rotate(-90 388.7 184.1)">0.73</text>
<text x="313" y="186.4">0.20</text>
<text x="333.1" y="186.4">0.80</text>
<text x="370.3" y="186.4">1.05</text>
<text x="117.1" y="210.3">2.85</text>
<text x="358.4" y="214.1">2.85</text>
</g>
<g font-size="3.5">
<text x="93" y="164">W.C</text>
<text x="110.2" y="164.1">5</text>
<text x="339" y="167.9">W.C</text>
<text x="356.2" y="168">7</text>
<text x="100" y="173.7">GF</text>
<text x="346" y="174.8">GF</text>
</g>
<g font-size="3.2">
<text x="485.8" y="75.4">1- VERIFY THE ARCHITECT WHENEVER DISCREPANCIES ARE FOUND</text>
<text x="485.8" y="79.3">BETWEEN DRAWINGS AND SPECIFICATIONS.</text>
<text x="485.9" y="87.2">2- ALL DIMENSIONS IN METERS UNLESS OTHERWISE STATED.</text>
<text x="485.9" y="95.1">3- DO NOT SCALE FROM THIS DRAWING, WORK TO FIGURE DIMENSIONS</text>
<text x="485.9" y="99">ONLY.</text>
<text x="486" y="106.9">4- COMPLETE DETAILED SHOP DRAWING SHALL BE SUBMITTED BY THE</text>
<text x="485.9" y="110.8">CONTRACTOR FOR CONSULTANT APPROVAL BEFORE EXECUTION.</text>
<text x="485.9" y="118.7">5- DRAWING TO BE READ IN CO-ORDINATION AND IN CONJUNCTION</text>
<text x="486" y="122.6">WITH ALL RELEVANT SPECIFICATIONS AND CROSS DISCIPLINE</text>
<text x="485.8" y="126.5">ENGINEERING DRAWINGS INCLUDING LANDSCAPING.</text>
<text x="485.9" y="134.4">6- ALL ELECTRO-MECHANICAL WORKS SHALL BE COORDINATED WITH</text>
<text x="485.9" y="142.3">CEILING, OPENINGS, LIGHTING, ETC.).</text>
<text x="486" y="138.4">ARCHITECTURAL ELEMENTS IN THESE DRAWING (MASONRY, FLOORING,</text>
<text x="485.9" y="150.2">7- CONTRACTOR SHALL SUBMIT FINISHING MATERIAL SAMPLES FOR</text>
<text x="485.9" y="154.1">CONSULTANT APPROVAL BEFORE EXECUTION.</text>
</g>
<g font-size="2.8">
<text x="131.5" y="99.8">C-C</text>
<text x="372.9" y="101.6">D-D</text>
<text x="130.3" y="104.3">A-400</text>
<text x="371.6" y="106.1">A-400</text>
</g>
<g font-size="2.4">
<text x="516.6" y="404.4">1</text>
<text x="526.8" y="404.4">0</text>
<text x="536.7" y="404.4">1</text>
<text x="546.9" y="404.4">2</text>
<text x="556.9" y="404.4">3</text>
<text x="567.1" y="404.4">4</text>
<text x="577.1" y="404.4">5</text>
<text x="577" y="410.3">m</text>
</g>
<g font-size="2.1">
<text x="98.3" y="198">GF</text>
<text x="100" y="193.6">D02</text>
<text x="102.1" y="198.1">D02</text>
<text x="333.9" y="203">GF</text>
<text x="335.7" y="198.6">D02</text>
<text x="337.8" y="203.1">D02</text>
</g>
</svg>
